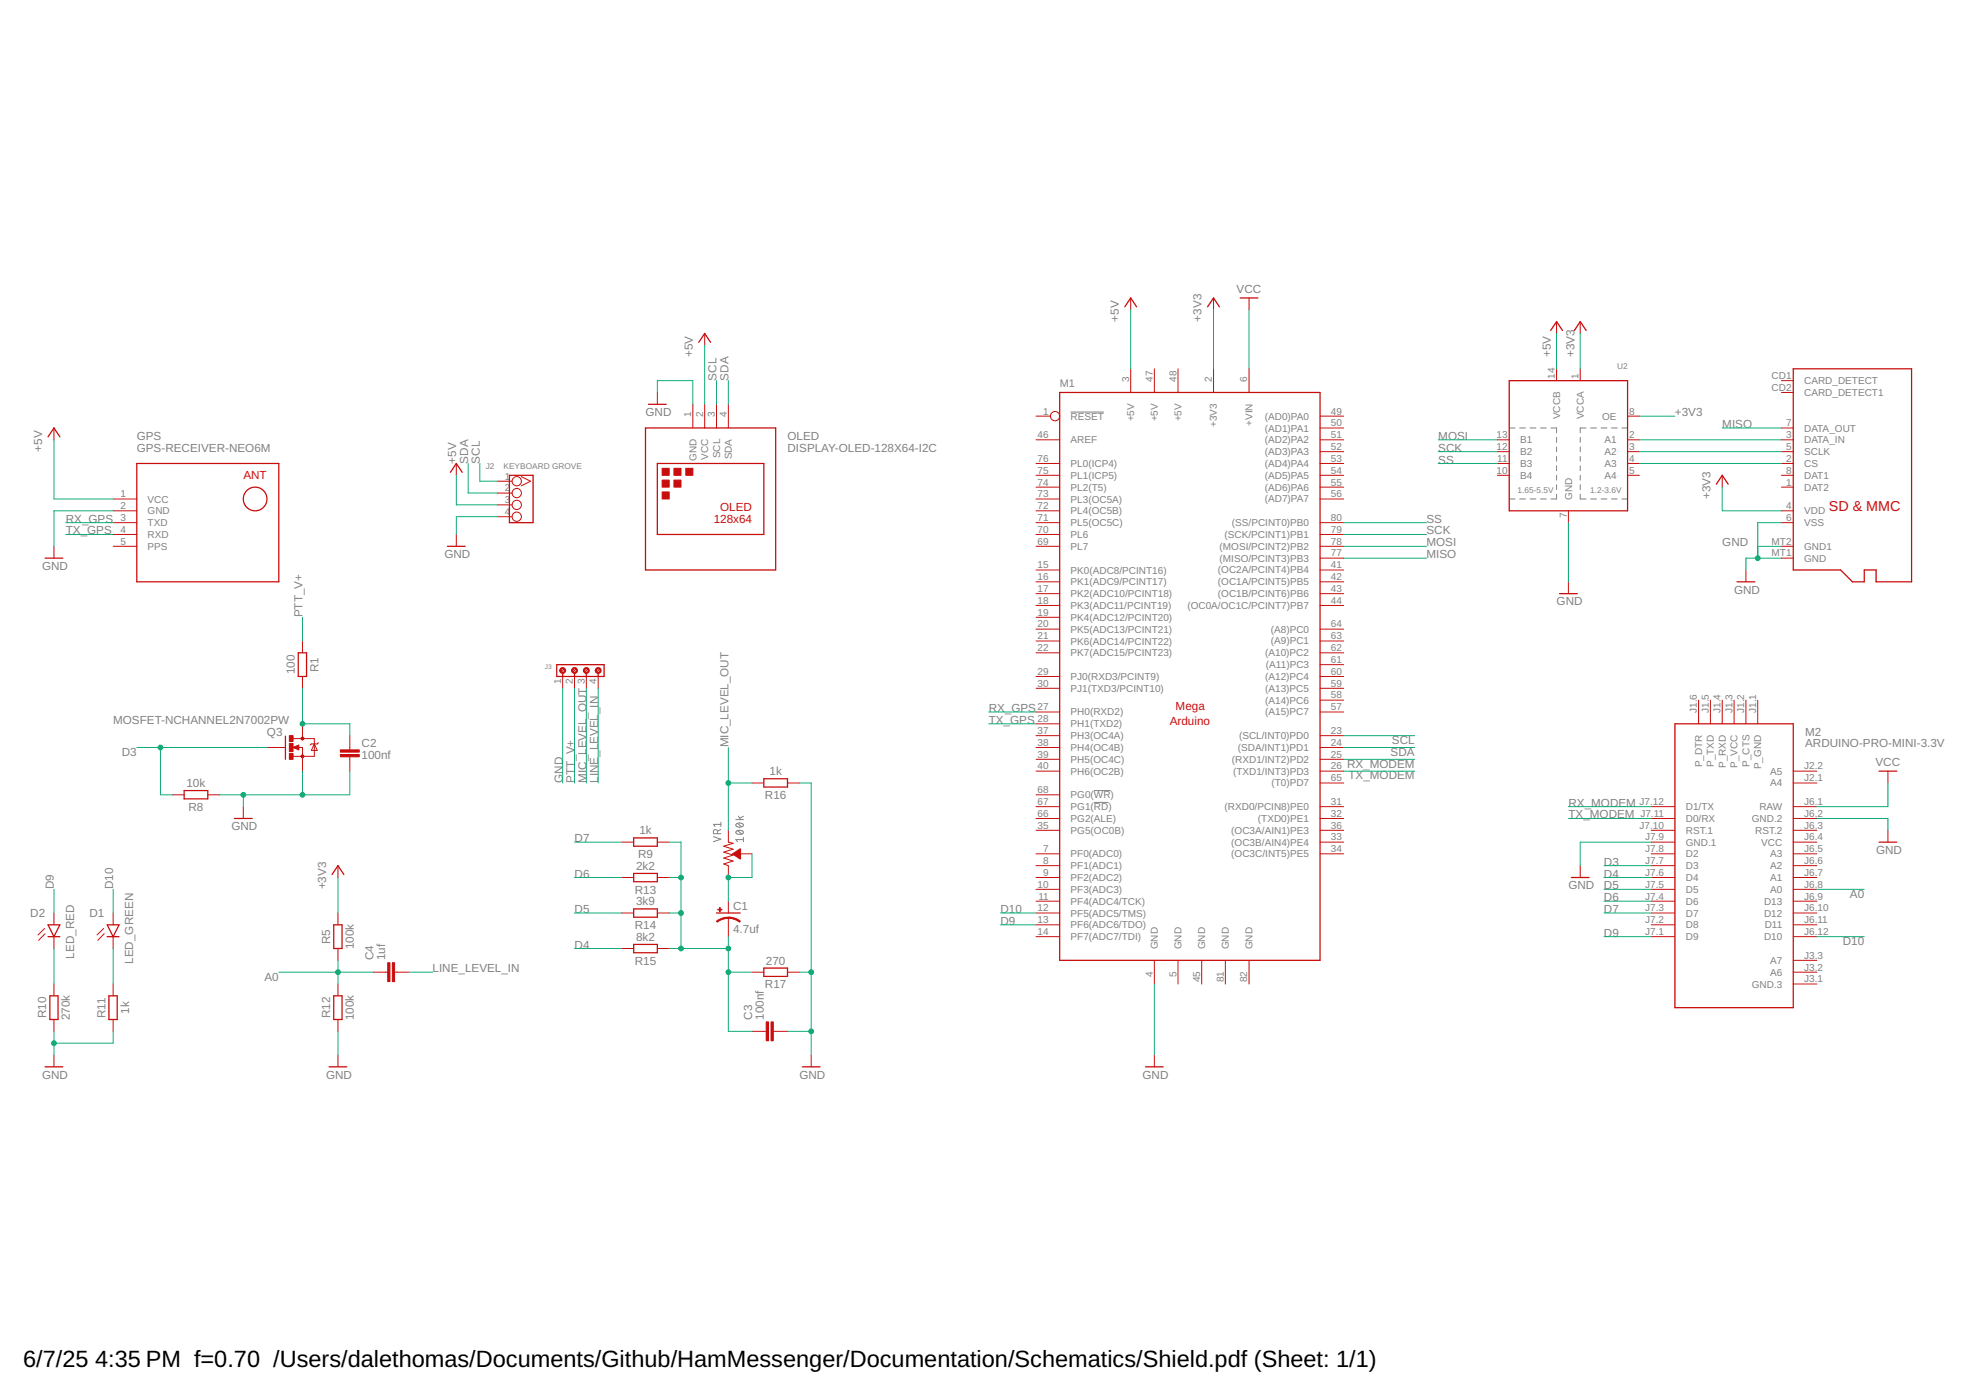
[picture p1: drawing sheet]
<svg xmlns="http://www.w3.org/2000/svg" width="297mm" height="210mm" viewBox="0 0 297 210" stroke-linecap="round" stroke-linejoin="round" font-family="sans-serif">
<g fill="none" stroke="#808080" stroke-width=".15">
<path d="M160.8 61.9h5.1M226.8 75h.8M226.8 64.3h.8M228.3 75h.9M228.3 64.3h.9M229.9 75h.9M229.9 64.3h.9M231.5 75h.8M231.5 64.3h.8M233 64.3h.9v.7M233.9 74.3v.7h-.9M233.9 65.7v.8"/>
<path d="M233.9 67.2v.7M233.9 68.6v.7M233.9 70v.7M233.9 71.4v.7M233.9 72.8v.8M237.4 74.3v.7h.9M237.4 65.7v.8M237.4 67.2v.7M237.4 68.6v.7M237.4 70v.7M237.4 71.4v.7M237.4 72.8v.8"/>
<path d="M238.3 64.3h-.9v.7M239 75h.9M239 64.3h.9M240.6 75h.8M240.6 64.3h.8M242.1 75h.9M242.1 64.3h.9M243.7 75h.8M243.7 64.3h.8M164.4 118.8h2.5M107.2 125.7l1.1 .4-1.1 .4M107.8 125.3v-.4a.31 .31 0 0 0-.3-.3 .31 .31 0 0 0-.3 .3v.4h1.1"/>
<path d="M108.3 124.6l-.5 .3M108.3 123.9h-1.1l.2 .3M108.3 123.5v.7M110.6 123.1h1.1M110.6 123.9a.73 .73 0 0 1 1.1 .1 .67 .67 0 0 1-1.1 0zM110.6 124.9a.74 .74 0 0 1 1.1 .2 .67 .67 0 0 1-1.1 0zM110.8 124.8l.6 .5M110.8 123.7l.6 .5M110.9 122.6l.4 .5M111.7 126.2h-1.1l.2 .3M111.7 125.8v.7M111.7 122.6l-.5 .3"/>
<path d="M164.4 120.6h2.1"/>
</g>
<g fill="none" stroke="#c90d0c" stroke-width=".19">
<path d="M105 51.4l.9-1.3 .9 1.3M159.2 59h39.1v85.3h-39.1zM169 46.1l.9-1.3 .9 1.3M181.4 46.1l.9-1.3 .9 1.3M186.3 44.8h2.7M226.8 57.2h17.7v19.6h-17.7zM233 49.7l.9-1.4 .9 1.4M236.5 49.7l.9-1.4 .9 1.4M269.4 55.4h17.8v32h-5.3v-1.8h-1.8v1.8h-1.8l-1.8-1.8h-7.1zM7.2 65.6l.9-1.3 .9 1.3M20.6 69.6h21.3v17.8h-21.3zM67.7 71l.9-1.4 .8 1.4"/>
<path d="M76.5 71.4h3.6v7.1h-3.6zM97 64.3h19.5v21.3h-19.5zM97.4 60.7h2.7M98.8 69.6h16v10.7h-16zM257.9 72.7l.9-1.3 .9 1.3M6.8 83.9h2.6M44.8 98.1h1.3v3.5h-1.3zM67.2 82.1h2.7M83.7 99.9h7.1v1.7h-7.1zM234.3 89.2h2.7M261 87.4h2.7M27.7 118.8h3.5v1.2h-3.5z"/>
<path d="M42.9 110.6v3.5M84.5 101.1v.5M86.3 101.1v.5M88.1 101.1v.5M89.9 101.1v.5M114.8 117h3.5v1.3h-3.5zM251.7 108.8h17.7v42.6h-17.7zM282.3 115.9h2.7M7.2 139h1.8l-.9 1.7zM16.1 139h1.8l-.9 1.7zM35.2 123h2.7M49.9 131.4l.9-1.3 .9 1.3"/>
<path d="M50.1 139h1.3v3.5h-1.3zM95.2 125.9h3.6v1.2h-3.6zM95.2 131.2h3.6v1.3h-3.6zM95.2 136.6h3.6v1.2h-3.6zM107.7 137.2h3.5M236.1 131.8h2.7M282.3 126.5h2.7M7.2 140.7h1.8M7.5 149.6h1.2v3.6h-1.2zM16.1 140.7h1.8M16.4 149.6h1.2v3.6h-1.2zM50.1 149.6h1.3v3.6h-1.3z"/>
<path d="M95.2 141.9h3.6v1.3h-3.6zM114.8 145.5h3.5v1.2h-3.5zM6.8 160.3h2.6M49.4 160.3h2.7M120.5 160.3h2.7M172.1 160.3h2.7"/>
<circle cx="38.3" cy="75" r="1.78"/>
</g>
<g fill="none" stroke="#c90d0c" stroke-width=".15">
<path d="M98.8 59v1.7M105.9 50.1v1.8M169.9 44.8v1.7M169.9 55.4v3.6M173.4 55.4v3.6M177 55.4v3.6M182.3 44.8v1.7M182.3 55.4v3.6M187.7 44.8v1.7M187.7 55.4v3.6M233.9 48.3v1.8M233.9 55.4v1.8"/>
<path d="M237.4 48.3v1.8M237.4 55.4v1.8M267.7 57.2h1.7M267.7 59h1.7M8.1 64.3v1.8M17 78.5h3.6M17 76.8h3.6M17 75h3.6M68.6 69.6v1.8M74.8 72.3h2.1M74.8 74.1h2.1M74.8 75.9h2.1"/>
<path d="M74.8 77.6h2.1M78.3 71.6l1.4 .7-1.4 .7M104.1 60.7v3.6M105.9 60.7v3.6M107.7 60.7v3.6M109.4 60.7v3.6M155.7 78.5h3.5M155.7 76.8h3.5M155.7 75h3.5M155.7 73.2h3.5M155.7 71.4h3.5M155.7 69.6h3.5"/>
<path d="M155.7 66.1h3.5M155.7 62.5h2.1M198.3 78.5h3.6M198.3 75h3.6M198.3 73.2h3.6M198.3 71.4h3.6M198.3 69.6h3.6M198.3 67.9h3.6M198.3 66.1h3.6M198.3 64.3h3.6M198.3 62.5h3.6M225 71.4h1.8"/>
<path d="M225 69.6h1.8M225 67.9h1.8M225 66.1h1.8M235.6 76.8v1.7M244.5 71.4h1.8M244.5 69.6h1.8M244.5 67.9h1.8M244.5 66.1h1.8M244.5 62.5h1.8M258.8 71.4v1.8M267.7 78.5h1.7M267.7 76.8h1.7"/>
<path d="M267.7 73.2h1.7M267.7 71.4h1.7M267.7 69.6h1.7M267.7 67.9h1.7M267.7 66.1h1.7M267.7 64.3h1.7M8.1 82.1v1.8M17 82.1h3.6M17 80.3h3.6M45.4 96.3v1.8M68.6 80.3v1.8M155.7 82.1h3.5"/>
<path d="M155.7 80.3h3.5M155.7 85.6h3.5M155.7 87.4h3.5M155.7 89.2h3.5M155.7 91h3.5M155.7 92.8h3.5M155.7 94.5h3.5M155.7 96.3h3.5M155.7 98.1h3.5M198.3 82.1h3.6M198.3 80.3h3.6M198.3 83.9h3.6"/>
<path d="M198.3 85.6h3.6M198.3 87.4h3.6M198.3 89.2h3.6M198.3 91h3.6M198.3 94.5h3.6M198.3 96.3h3.6M198.3 98.1h3.6M198.3 99.9h3.6M235.6 87.4v1.8M262.3 85.6v1.8M267.7 82.1h1.7M267.7 83.9h1.7"/>
<path d="M25.9 119.4h1.8M31.2 119.4h1.8M40.1 112.3h2.7M44 112.3l.9-.3v.7zM44 111h3.2v2.6h-3.2M44.8 112.3h.6v3.6M45.4 101.6v1.8M45.4 108.8v2.2M47.2 111.8l.5 1h-.9zM47.8 111.6l-.1 .2h-.9l-.2 .2M52.6 110.5v2.2M52.6 113.7v2.2"/>
<path d="M84.5 101.6v1.8M84.7 100.6l-.3 .3M86.3 101.6v1.8M86.5 100.6l-.4 .3M88.1 101.6v1.8M88.3 100.6l-.4 .3M89.9 101.6v1.8M90.1 100.6l-.4 .3M113 117.6h1.8M118.3 117.6h1.8M155.7 107h3.5M155.7 108.8h3.5"/>
<path d="M155.7 112.3h3.5M155.7 114.1h3.5M155.7 115.9h3.5M155.7 101.6h3.5M155.7 103.4h3.5M155.7 110.5h3.5M155.7 119.4h3.5M198.3 107h3.6M198.3 112.3h3.6M198.3 114.1h3.6M198.3 115.9h3.6M198.3 101.6h3.6"/>
<path d="M198.3 103.4h3.6M198.3 105.2h3.6M198.3 110.5h3.6M198.3 117.6h3.6M255.2 105.2v3.6M257 105.2v3.6M258.8 105.2v3.6M260.5 105.2v3.6M262.3 105.2v3.6M264.1 105.2v3.6M269.4 115.9h3.6M269.4 117.6h3.6"/>
<path d="M283.7 115.9v1.7M6.7 139.5l-1 1M8.1 137.2v1.8M15.6 139.5l-1 1M17 137.2v1.8M36.6 121.2v1.8M50.8 130.1v1.7M50.8 137.2v1.8M93.4 131.8h1.8M93.4 137.2h1.8M93.4 126.5h1.8M98.8 131.8h1.7"/>
<path d="M98.8 137.2h1.7M98.8 126.5h1.7M109.4 124.8v1.7l.8 .2-1.5 .4 1.5 .5-1.5 .4 1.5 .5-1.5 .4 1.5 .5-1.5 .4 .7 .3v1.7M109.4 135.4v1.8M109.4 137.9v2.8M111.2 128.3h1.8M155.7 128.3h3.5M155.7 135.4h3.5M155.7 133.6h3.5M155.7 131.8h3.5M155.7 130.1h3.5M155.7 137.2h3.5"/>
<path d="M155.7 139h3.5M155.7 121.2h3.5M155.7 123h3.5M155.7 124.8h3.5M198.3 128.3h3.6M198.3 121.2h3.6M198.3 123h3.6M198.3 124.8h3.6M198.3 126.5h3.6M237.4 130.1v1.7M248.1 128.3h3.6M248.1 135.4h3.6"/>
<path d="M248.1 133.6h3.6M248.1 131.8h3.6M248.1 130.1h3.6M248.1 137.2h3.6M248.1 139h3.6M248.1 121.2h3.6M248.1 123h3.6M248.1 124.8h3.6M248.1 126.5h3.6M269.4 128.3h3.6M269.4 135.4h3.6M269.4 133.6h3.6"/>
<path d="M269.4 131.8h3.6M269.4 130.1h3.6M269.4 137.2h3.6M269.4 139h3.6M269.4 121.2h3.6M269.4 123h3.6M269.4 124.8h3.6M269.4 126.5h3.6M283.7 124.8v1.7M6.8 140.3l-1 1M8.1 140.7v1.8M8.1 147.8v1.8"/>
<path d="M8.1 153.2v1.8M8.1 158.5v1.8M15.7 140.3l-1 1M17 140.7v1.8M17 147.8v1.8M17 153.2v1.8M50.8 142.5v1.8M50.8 147.8v1.8M50.8 153.2v1.8M50.8 158.5v1.8M56.1 146.1h2.1M59.3 146.1h2.1"/>
<path d="M93.4 142.5h1.8M98.8 142.5h1.7M113 146.1h1.8M113 155h2.1M116.2 155h2.1M118.3 146.1h1.8M121.9 158.5v1.8M155.7 140.7h3.5M173.4 144.3v3.5M173.4 158.5v1.8M177 144.3v3.5M180.6 144.3v3.5"/>
<path d="M184.1 144.3v3.5M187.7 144.3v3.5M248.1 140.7h3.6M269.4 140.7h3.6M269.4 146.1h3.6M269.4 144.3h3.6M269.4 147.8h3.6"/>
<circle cx="77.6" cy="77.6" r=".7"/>
<circle cx="77.6" cy="74.1" r=".7"/>
<circle cx="77.6" cy="72.3" r=".7"/>
<circle cx="77.6" cy="75.9" r=".7"/>
<circle cx="158.5" cy="62.5" r=".7"/>
</g>
<g fill="#c90d0c" stroke="#c90d0c" stroke-width=".15">
<path d="M99.5 70.4h1v1h-1z"/>
<path d="M101.3 70.4h1v1h-1z"/>
<path d="M99.5 72.1h1v1.1h-1z"/>
<path d="M103 70.4h1.1v1h-1.1z"/>
<path d="M99.5 73.9h1v1.1h-1z"/>
<path d="M101.3 72.1h1v1.1h-1z"/>
<path d="M58.9 144.7h.4v2.8h-.4z"/>
<path d="M58.3 144.7h.3v2.8h-.3z"/>
<path d="M43.5 113.2h.5v.9h-.5z"/>
<path d="M43.5 110.5h.5v.9h-.5z"/>
<path d="M43.5 111.7h.5v1.2h-.5z"/>
<path d="M115.8 153.5h.4v2.9h-.4z"/>
<path d="M115.1 153.5h.4v2.9h-.4z"/>
<path d="M107.8 136.6h.7v.1h-.7z"/>
<path d="M108.1 136.4h.1v.6h-.1z"/>
<path d="M51.1 113.4h2.9v.3h-2.9z"/>
<path d="M51.1 112.7h2.9v.3h-2.9z"/>
</g>
<g fill="#c90d0c" stroke="#c90d0c" stroke-width=".15">
<path d="M110.1 128.3l1.2-.7v1.4z" fill-rule="evenodd"/>
<path d="M45.3 113.5h.3l.1 .1-.1 .2-.2 .1-.1-.1z" fill-rule="evenodd"/>
<path d="M45.3 110.8h.3l.1 .2-.1 .1-.2 .1-.1-.1z" fill-rule="evenodd"/>
<path d="M109.4 137.8a2.86 2.86 0 0 1 1.8 .6l-.1 .2a2.85 2.85 0 0 0-1.7-.6z" fill-rule="evenodd"/>
<path d="M107.7 138.4a2.87 2.87 0 0 1 1.7-.6v.2a2.85 2.85 0 0 0-1.6 .6z" fill-rule="evenodd"/>
<path d="M84.3 100.4a.45 .45 0 0 1 .6 .1 .45 .45 0 0 1-.3 .7 .45 .45 0 0 1-.5-.4h.2a.27 .27 0 0 1 .4-.3 .27 .27 0 0 1 0 .4 .27 .27 0 0 1-.4 0v-.1h-.2z" fill-rule="evenodd"/>
<path d="M86 100.4a.45 .45 0 0 1 .7 .1 .45 .45 0 0 1-.3 .7 .45 .45 0 0 1-.5-.4h.2a.27 .27 0 0 1 .3-.3 .27 .27 0 0 1 .1 .4 .27 .27 0 0 1-.4 0v-.1h-.2z" fill-rule="evenodd"/>
<path d="M87.8 100.4a.45 .45 0 0 1 .7 .1 .45 .45 0 0 1-.3 .7 .45 .45 0 0 1-.5-.4h.1a.27 .27 0 0 1 .4-.3 .27 .27 0 0 1 .1 .4 .27 .27 0 0 1-.4 0l-.1-.1h-.1z" fill-rule="evenodd"/>
<path d="M89.6 100.4a.45 .45 0 0 1 .7 .1 .45 .45 0 0 1-.3 .7 .45 .45 0 0 1-.6-.4h.2a.27 .27 0 0 1 .4-.3 .27 .27 0 0 1 .1 .4 .27 .27 0 0 1-.5 0v-.1h-.2z" fill-rule="evenodd"/>
</g>
<path d="M44.8 112.1l-.6 .2 .6 .2v-.2h-.2" fill="none" stroke="#c90d0c" stroke-width=".23"/>
<g fill="none" stroke="#0dab76" stroke-width=".15">
<path d="M98.8 59v-1.8h5.3v3.5M105.9 51.9v8.8M107.7 57.2v3.5M109.4 57.2v3.5M169.9 46.5v8.9M182.3 46.5v8.9M187.7 46.5v8.9M233.9 50.1v5.3M237.4 50.1v5.3M8.1 66.1v8.9h8.9M9.9 78.5h7.1M17 76.8h-8.9v5.3"/>
<path d="M68.6 71.4v4.5h6.2M70.3 69.6v4.5h4.5M72.1 69.6v2.7h2.7M74.8 77.6h-6.2v2.7M201.9 78.5h12.4M216.1 66.1h8.9M216.1 67.9h8.9M216.1 69.6h8.9M235.6 78.5v8.9M246.3 62.5h5.4M246.3 66.1h21.4M246.3 67.9h21.4"/>
<path d="M246.3 69.6h21.4M258.8 73.2v3.6h8.9M258.8 64.3h8.9M267.7 78.5h-3.6v5.4M9.9 80.3h7.1M45.4 92.8v3.5M201.9 82.1h12.4M201.9 83.9h12.4M201.9 80.3h12.4M264.1 82.1h3.6M267.7 83.9h-5.4v1.7M20.6 112.3h19.5"/>
<path d="M24.1 112.3v7.1h1.8M36.6 119.4v1.8M45.4 103.4v5.4h7.2v1.7M45.4 115.9v3.5M52.6 115.9v3.5h-19.6M84.5 103.4v14.2M86.3 103.4v14.2M88.1 103.4v14.2M89.9 103.4v14.2M109.4 112.3v12.5M109.4 117.6h3.6M120.1 117.6h1.8v40.9"/>
<path d="M148.5 108.8h7.2M148.5 107h7.2M201.9 112.3h10.7M201.9 110.5h10.7M201.9 115.9h10.7M201.9 114.1h10.7M283.7 117.6v3.6h-10.7M8.1 133.6v3.6M17 133.6v3.6M50.8 131.8v5.4M86.3 137.2h7.1M86.3 126.5h7.1"/>
<path d="M86.3 131.8h7.1M100.5 137.2h1.8M100.5 126.5h1.8v16M100.5 131.8h1.8M113 128.3v3.5h-3.6v3.6M150.3 137.2h5.4M150.3 139h5.4M235.6 123h12.5M235.6 121.2h12.5M241 137.2h7.1M241 135.4h7.1M241 131.8h7.1"/>
<path d="M241 133.6h7.1M241 130.1h7.1M248.1 126.5h-10.7v3.6M273 133.6h7.1M273 123h10.7v1.8M8.1 142.5v5.3M8.1 155v3.5M17 142.5v5.3M17 155v1.7h-8.9M41.9 146.1h14.2M50.8 144.3v3.5M50.8 155v3.5"/>
<path d="M61.4 146.1h3.6M86.3 142.5h7.1M100.5 142.5h8.9M109.4 140.7v14.3h3.6M109.4 146.1h3.6M118.3 155h3.6M120.1 146.1h1.8M173.4 147.8v10.7M241 140.7h7.1M273 140.7h7.1"/>
</g>
<g fill="#0dab76" stroke="#0dab76" stroke-width=".15">
<circle cx="109.4" cy="131.8" r=".36"/>
<circle cx="109.4" cy="117.6" r=".36"/>
<circle cx="36.6" cy="119.4" r=".36"/>
<circle cx="45.4" cy="119.4" r=".36"/>
<circle cx="8.1" cy="156.7" r=".36"/>
<circle cx="121.9" cy="146.1" r=".36"/>
<circle cx="121.9" cy="155" r=".36"/>
<circle cx="264.1" cy="83.9" r=".36"/>
<circle cx="24.1" cy="112.3" r=".36"/>
<circle cx="50.8" cy="146.1" r=".36"/>
<circle cx="102.3" cy="142.5" r=".36"/>
<circle cx="102.3" cy="137.2" r=".36"/>
<circle cx="102.3" cy="131.8" r=".36"/>
<circle cx="109.4" cy="146.1" r=".36"/>
<circle cx="109.4" cy="142.5" r=".36"/>
<circle cx="45.4" cy="108.8" r=".36"/>
</g>
<g font-size="3.5">
<text x="3.5" y="205.4">6/7/25</text>
<text x="14.3" y="205.4">4:35 PM f=0.70 /Users/dalethomas/Documents/Github/HamMessenger/Documentation/Schematics/Shield.pdf (Sheet: 1/1)</text>
</g>
<text font-size="2.2" fill="#c90d0c" x="274.8" y="76.8">SD &amp; MMC</text>
<g font-size="1.8" fill="#808080">
<text x="185.8" y="44.1">VCC</text>
<text x="104.1" y="53.6" transform="rotate(-90 104.1 53.6)">+5V</text>
<text x="168.1" y="48.3" transform="rotate(-90 168.1 48.3)">+5V</text>
<text x="180.5" y="48.3" transform="rotate(-90 180.5 48.3)">+3V3</text>
<text x="233" y="53.6" transform="rotate(-90 233 53.6)">+5V</text>
<text x="236.5" y="53.6" transform="rotate(-90 236.5 53.6)">+3V3</text>
<text x="107.7" y="57.2" transform="rotate(-90 107.7 57.2)">SCL</text>
<text x="109.4" y="57.2" transform="rotate(-90 109.4 57.2)">SDA</text>
<text x="97" y="62.5">GND</text>
<text x="251.7" y="62.5">+3V3</text>
<text x="258.8" y="64.3">MISO</text>
<text x="6.3" y="67.9" transform="rotate(-90 6.3 67.9)">+5V</text>
<text x="20.5" y="67.9">GPS-RECEIVER-NEO6M</text>
<text x="20.5" y="66.1">GPS</text>
<text x="68.5" y="69.6" transform="rotate(-90 68.5 69.6)">+5V</text>
<text x="70.3" y="69.6" transform="rotate(-90 70.3 69.6)">SDA</text>
<text x="72.1" y="69.6" transform="rotate(-90 72.1 69.6)">SCL</text>
<text x="118.3" y="67.9">DISPLAY-OLED-128X64-I2C</text>
<text x="118.3" y="66.1">OLED</text>
<text x="216.1" y="67.9">SCK</text>
<text x="216.1" y="66.1">MOSI</text>
<text x="216.1" y="69.6">SS</text>
<text x="257" y="75" transform="rotate(-90 257 75)">+3V3</text>
<text x="9.9" y="80.3">TX_GPS</text>
<text x="9.9" y="78.5">RX_GPS</text>
<text x="66.8" y="83.9">GND</text>
<text x="214.3" y="80.3">SCK</text>
<text x="214.3" y="82.1">MOSI</text>
<text x="214.3" y="83.9">MISO</text>
<text x="214.3" y="78.5">SS</text>
<text x="258.8" y="82.1">GND</text>
<text x="6.3" y="85.6">GND</text>
<text x="260.5" y="89.2">GND</text>
<text x="45.4" y="92.8" transform="rotate(-90 45.4 92.8)">PTT_V+</text>
<text x="233.9" y="91">GND</text>
<text x="44.3" y="101.3" transform="rotate(-90 44.3 101.3)">100</text>
<text x="47.9" y="101" transform="rotate(-90 47.9 101)">R1</text>
<text x="148.5" y="107">RX_GPS</text>
<text x="17" y="108.7">MOSFET-NCHANNEL2N7002PW</text>
<text x="18.3" y="113.6">D3</text>
<text x="40.1" y="110.5">Q3</text>
<text x="54.3" y="112.3">C2</text>
<text x="109.4" y="112.3" transform="rotate(-90 109.4 112.3)">MIC_LEVEL_OUT</text>
<text x="148.5" y="108.7">TX_GPS</text>
<text x="208.9" y="113.6">SDA</text>
<text x="209.1" y="111.8">SCL</text>
<text x="271.2" y="112.3">ARDUINO-PRO-MINI-3.3V</text>
<text x="271.2" y="110.5">M2</text>
<text x="28" y="118.3">10k</text>
<text x="54.3" y="114.1">100nf</text>
<text x="84.5" y="117.6" transform="rotate(-90 84.5 117.6)">GND</text>
<text x="86.3" y="117.6" transform="rotate(-90 86.3 117.6)">PTT_V+</text>
<text x="88.1" y="117.6" transform="rotate(-90 88.1 117.6)">MIC_LEVEL_OUT</text>
<text x="89.9" y="117.6" transform="rotate(-90 89.9 117.6)">LINE_LEVEL_IN</text>
<text x="115.6" y="116.5">1k</text>
<text x="202.4" y="115.3">RX_MODEM</text>
<text x="202.6" y="117.1">TX_MODEM</text>
<text x="281.8" y="115.2">VCC</text>
<text x="28.3" y="121.8">R8</text>
<text x="34.8" y="124.7">GND</text>
<text x="96.1" y="125.4">1k</text>
<text x="114.9" y="120">R16</text>
<text x="235.7" y="123">TX_MODEM</text>
<text x="235.7" y="121.2">RX_MODEM</text>
<text x="86.3" y="126.5">D7</text>
<text x="86.3" y="131.9">D6</text>
<text x="95.6" y="130.7">2k2</text>
<text x="95.9" y="128.9">R9</text>
<text x="241" y="131.9">D4</text>
<text x="241" y="130.1">D3</text>
<text x="281.9" y="128.3">GND</text>
<text x="4.6" y="137.7">D2</text>
<text x="8.1" y="133.6" transform="rotate(-90 8.1 133.6)">D9</text>
<text x="13.4" y="137.7">D1</text>
<text x="17" y="133.6" transform="rotate(-90 17 133.6)">D10</text>
<text x="49" y="133.6" transform="rotate(-90 49 133.6)">+3V3</text>
<text x="86.3" y="137.2">D5</text>
<text x="95.4" y="134.3">R13</text>
<text x="95.6" y="136">3k9</text>
<text x="110.1" y="136.7">C1</text>
<text x="150.3" y="137.2">D10</text>
<text x="235.7" y="133.6">GND</text>
<text x="241" y="137.2">D7</text>
<text x="241" y="135.4">D6</text>
<text x="241" y="133.6">D5</text>
<text x="277.9" y="134.9">A0</text>
<text x="49.6" y="141.9" transform="rotate(-90 49.6 141.9)">R5</text>
<text x="53.2" y="142.6" transform="rotate(-90 53.2 142.6)">100k</text>
<text x="86.3" y="142.5">D4</text>
<text x="95.4" y="139.6">R14</text>
<text x="95.6" y="141.4">8k2</text>
<text x="110.1" y="140.1">4.7uf</text>
<text x="150.3" y="139">D9</text>
<text x="241" y="140.7">D9</text>
<text x="276.9" y="142">D10</text>
<text x="11.1" y="144.1" transform="rotate(-90 11.1 144.1)">LED_RED</text>
<text x="20" y="144.8" transform="rotate(-90 20 144.8)">LED_GREEN</text>
<text x="39.7" y="147.3">A0</text>
<text x="56.1" y="144.3" transform="rotate(-90 56.1 144.3)">C4</text>
<text x="57.9" y="144.3" transform="rotate(-90 57.9 144.3)">1uf</text>
<text x="65" y="146.1">LINE_LEVEL_IN</text>
<text x="95.4" y="144.9">R15</text>
<text x="114.9" y="148.5">R17</text>
<text x="115.1" y="144.9">270</text>
<text x="6.9" y="153" transform="rotate(-90 6.9 153)">R10</text>
<text x="10.5" y="153.3" transform="rotate(-90 10.5 153.3)">270k</text>
<text x="15.8" y="153" transform="rotate(-90 15.8 153)">R11</text>
<text x="19.4" y="152.3" transform="rotate(-90 19.4 152.3)">1k</text>
<text x="49.6" y="153" transform="rotate(-90 49.6 153)">R12</text>
<text x="53.2" y="153.3" transform="rotate(-90 53.2 153.3)">100k</text>
<text x="113" y="153.2" transform="rotate(-90 113 153.2)">C3</text>
<text x="114.8" y="153.2" transform="rotate(-90 114.8 153.2)">100nf</text>
<text x="6.3" y="162.1">GND</text>
<text x="49" y="162.1">GND</text>
<text x="120.1" y="162.1">GND</text>
<text x="171.7" y="162.1">GND</text>
</g>
<g font-size="1.8" fill="#c90d0c">
<text x="36.6" y="72">ANT</text>
<text x="108.2" y="76.8">OLED</text>
<text x="107.2" y="78.5">128x64</text>
<text x="176.6" y="106.6">Mega</text>
<text x="175.7" y="108.9">Arduino</text>
</g>
<text font-size="1.7" fill="#808080" x="159.2" y="58.1">M1</text>
<g font-size="1.5" fill="#808080">
<text x="169.6" y="57.3" transform="rotate(-90 169.6 57.3)">3</text>
<text x="173.2" y="57.3" transform="rotate(-90 173.2 57.3)">47</text>
<text x="176.7" y="57.3" transform="rotate(-90 176.7 57.3)">48</text>
<text x="182.1" y="57.3" transform="rotate(-90 182.1 57.3)">2</text>
<text x="187.4" y="57.3" transform="rotate(-90 187.4 57.3)">6</text>
<text x="233.6" y="57" transform="rotate(-90 233.6 57)">14</text>
<text x="237.2" y="57" transform="rotate(-90 237.2 57)">1</text>
<text x="266.2" y="57">CD1</text>
<text x="266.2" y="58.7">CD2</text>
<text x="271.1" y="57.7">CARD_DETECT</text>
<text x="271.1" y="59.5">CARD_DETECT1</text>
<text x="103.9" y="62.7" transform="rotate(-90 103.9 62.7)">1</text>
<text x="105.6" y="62.7" transform="rotate(-90 105.6 62.7)">2</text>
<text x="107.4" y="62.7" transform="rotate(-90 107.4 62.7)">3</text>
<text x="109.2" y="62.7" transform="rotate(-90 109.2 62.7)">4</text>
<text x="155.9" y="65.8">46</text>
<text x="156.8" y="62.3">1</text>
<text x="160.8" y="63.1">RESET</text>
<text x="170.4" y="63.3" transform="rotate(-90 170.4 63.3)">+5V</text>
<text x="174" y="63.3" transform="rotate(-90 174 63.3)">+5V</text>
<text x="177.5" y="63.3" transform="rotate(-90 177.5 63.3)">+5V</text>
<text x="182.8" y="64.2" transform="rotate(-90 182.8 64.2)">+3V3</text>
<text x="188.2" y="64" transform="rotate(-90 188.2 64)">+VIN</text>
<text x="190" y="64.8">(AD1)PA1</text>
<text x="190" y="63.1">(AD0)PA0</text>
<text x="200" y="65.8">51</text>
<text x="200" y="64.1">50</text>
<text x="200" y="62.3">49</text>
<text x="224.8" y="65.8">13</text>
<text x="234.4" y="63" transform="rotate(-90 234.4 63)">VCCB</text>
<text x="238" y="63" transform="rotate(-90 238 63)">VCCA</text>
<text x="240.7" y="63.1">OE</text>
<text x="244.8" y="65.8">2</text>
<text x="244.8" y="62.3">8</text>
<text x="268.4" y="65.8">3</text>
<text x="268.4" y="64.1">7</text>
<text x="271.1" y="64.8">DATA_OUT</text>
<text x="104.6" y="69.3" transform="rotate(-90 104.6 69.3)">GND</text>
<text x="106.4" y="69.1" transform="rotate(-90 106.4 69.1)">VCC</text>
<text x="108.2" y="68.9" transform="rotate(-90 108.2 68.9)">SCL</text>
<text x="110" y="69" transform="rotate(-90 110 69)">SDA</text>
<text x="155.9" y="69.4">76</text>
<text x="155.9" y="71.2">75</text>
<text x="160.8" y="66.6">AREF</text>
<text x="160.8" y="70.2">PL0(ICP4)</text>
<text x="160.8" y="72">PL1(ICP5)</text>
<text x="190" y="71.9">(AD5)PA5</text>
<text x="190" y="70.2">(AD4)PA4</text>
<text x="190" y="68.4">(AD3)PA3</text>
<text x="190" y="66.6">(AD2)PA2</text>
<text x="200" y="71.2">54</text>
<text x="200" y="69.4">53</text>
<text x="200" y="67.6">52</text>
<text x="224.8" y="67.6">12</text>
<text x="224.8" y="71.2">10</text>
<text x="225" y="69.4">11</text>
<text x="228.4" y="66.6">B1</text>
<text x="228.4" y="68.4">B2</text>
<text x="228.4" y="70.2">B3</text>
<text x="228.4" y="72">B4</text>
<text x="241.1" y="66.6">A1</text>
<text x="241.1" y="68.4">A2</text>
<text x="241.1" y="70.2">A3</text>
<text x="241.1" y="71.9">A4</text>
<text x="244.8" y="67.6">3</text>
<text x="244.8" y="69.4">4</text>
<text x="244.8" y="71.2">5</text>
<text x="268.4" y="69.4">2</text>
<text x="268.4" y="67.6">5</text>
<text x="268.4" y="71.2">8</text>
<text x="271.1" y="70.2">CS</text>
<text x="271.1" y="66.6">DATA_IN</text>
<text x="271.1" y="68.4">SCLK</text>
<text x="271.1" y="72">DAT1</text>
<text x="18.1" y="76.5">2</text>
<text x="18.1" y="74.7">1</text>
<text x="22.2" y="77.3">GND</text>
<text x="22.2" y="75.5">VCC</text>
<text x="75.9" y="72.1">1</text>
<text x="75.9" y="73.8">2</text>
<text x="75.9" y="75.6">3</text>
<text x="75.9" y="77.4">4</text>
<text x="155.9" y="73">74</text>
<text x="155.9" y="74.7">73</text>
<text x="155.9" y="76.5">72</text>
<text x="160.8" y="73.7">PL2(T5)</text>
<text x="160.8" y="75.5">PL3(OC5A)</text>
<text x="160.8" y="77.3">PL4(OC5B)</text>
<text x="190" y="75.5">(AD7)PA7</text>
<text x="190" y="73.7">(AD6)PA6</text>
<text x="200" y="74.7">56</text>
<text x="200" y="73">55</text>
<text x="235.4" y="77.8" transform="rotate(-90 235.4 77.8)">7</text>
<text x="236.2" y="75.1" transform="rotate(-90 236.2 75.1)">GND</text>
<text x="268.4" y="76.5">4</text>
<text x="268.4" y="73">1</text>
<text x="271.1" y="77.3">VDD</text>
<text x="271.1" y="73.7">DAT2</text>
<text x="18.1" y="81.8">5</text>
<text x="18.1" y="80.1">4</text>
<text x="18.1" y="78.3">3</text>
<text x="22.2" y="82.6">PPS</text>
<text x="22.2" y="80.8">RXD</text>
<text x="22.2" y="79.1">TXD</text>
<text x="155.9" y="78.3">71</text>
<text x="155.9" y="80.1">70</text>
<text x="155.9" y="81.8">69</text>
<text x="160.8" y="79.1">PL5(OC5C)</text>
<text x="160.8" y="80.8">PL6</text>
<text x="160.8" y="82.6">PL7</text>
<text x="183.2" y="82.6">(MOSI/PCINT2)PB2</text>
<text x="184" y="80.8">(SCK/PCINT1)PB1</text>
<text x="185.1" y="79.1">(SS/PCINT0)PB0</text>
<text x="200" y="83.6">77</text>
<text x="200" y="80.1">79</text>
<text x="200" y="78.3">80</text>
<text x="200" y="81.8">78</text>
<text x="266.2" y="83.6">MT1</text>
<text x="266.2" y="81.8">MT2</text>
<text x="268.4" y="78.3">6</text>
<text x="271.1" y="79.1">VSS</text>
<text x="271.1" y="82.6">GND1</text>
<text x="155.9" y="85.4">15</text>
<text x="155.9" y="87.2">16</text>
<text x="155.9" y="88.9">17</text>
<text x="160.8" y="86.2">PK0(ADC8/PCINT16)</text>
<text x="160.8" y="88">PK1(ADC9/PCINT17)</text>
<text x="160.8" y="89.7">PK2(ADC10/PCINT18)</text>
<text x="183" y="86.2">(OC2A/PCINT4)PB4</text>
<text x="183" y="87.9">(OC1A/PCINT5)PB5</text>
<text x="183" y="89.7">(OC1B/PCINT6)PB6</text>
<text x="183.2" y="84.4">(MISO/PCINT3)PB3</text>
<text x="200" y="85.4">41</text>
<text x="200" y="87.2">42</text>
<text x="200" y="88.9">43</text>
<text x="271.1" y="84.4">GND</text>
<text x="155.9" y="90.7">18</text>
<text x="155.9" y="92.5">19</text>
<text x="155.9" y="94.3">20</text>
<text x="160.8" y="91.5">PK3(ADC11/PCINT19)</text>
<text x="160.8" y="93.3">PK4(ADC12/PCINT20)</text>
<text x="160.8" y="95.1">PK5(ADC13/PCINT21)</text>
<text x="178.4" y="91.5">(OC0A/OC1C/PCINT7)PB7</text>
<text x="190.9" y="95.1">(A8)PC0</text>
<text x="200" y="90.7">44</text>
<text x="200" y="94.3">64</text>
<text x="155.9" y="101.4">29</text>
<text x="155.9" y="96.1">21</text>
<text x="155.9" y="97.8">22</text>
<text x="160.8" y="96.8">PK6(ADC14/PCINT22)</text>
<text x="160.8" y="98.6">PK7(ADC15/PCINT23)</text>
<text x="190.1" y="98.6">(A10)PC2</text>
<text x="190.2" y="100.4">(A11)PC3</text>
<text x="190.9" y="96.8">(A9)PC1</text>
<text x="200" y="96.1">63</text>
<text x="200" y="97.8">62</text>
<text x="200" y="99.6">61</text>
<text x="200" y="101.4">60</text>
<text x="84.3" y="102.7" transform="rotate(-90 84.3 102.7)">1</text>
<text x="86.1" y="102.7" transform="rotate(-90 86.1 102.7)">2</text>
<text x="87.9" y="102.7" transform="rotate(-90 87.9 102.7)">3</text>
<text x="89.6" y="102.7" transform="rotate(-90 89.6 102.7)">4</text>
<text x="155.9" y="106.7">27</text>
<text x="155.9" y="103.2">30</text>
<text x="160.8" y="107.5">PH0(RXD2)</text>
<text x="160.8" y="102.2">PJ0(RXD3/PCINT9)</text>
<text x="160.8" y="103.9">PJ1(TXD3/PCINT10)</text>
<text x="190.1" y="102.2">(A12)PC4</text>
<text x="190.1" y="103.9">(A13)PC5</text>
<text x="190.1" y="105.7">(A14)PC6</text>
<text x="190.1" y="107.5">(A15)PC7</text>
<text x="200" y="103.2">59</text>
<text x="200" y="104.9">58</text>
<text x="200" y="106.7">57</text>
<text x="255" y="107.1" transform="rotate(-90 255 107.1)">J1.6</text>
<text x="256.7" y="107.1" transform="rotate(-90 256.7 107.1)">J1.5</text>
<text x="258.5" y="107.1" transform="rotate(-90 258.5 107.1)">J1.4</text>
<text x="260.3" y="107.1" transform="rotate(-90 260.3 107.1)">J1.3</text>
<text x="262.1" y="107.1" transform="rotate(-90 262.1 107.1)">J1.2</text>
<text x="263.9" y="107.1" transform="rotate(-90 263.9 107.1)">J1.1</text>
<text x="155.9" y="108.5">28</text>
<text x="155.9" y="112.1">38</text>
<text x="155.9" y="113.8">39</text>
<text x="155.9" y="110.3">37</text>
<text x="160.8" y="109.3">PH1(TXD2)</text>
<text x="160.8" y="112.8">PH4(OC4B)</text>
<text x="160.8" y="111.1">PH3(OC4A)</text>
<text x="186" y="112.8">(SDA/INT1)PD1</text>
<text x="186.2" y="111.1">(SCL/INT0)PD0</text>
<text x="200" y="110.3">23</text>
<text x="200" y="112.1">24</text>
<text x="200" y="113.8">25</text>
<text x="155.9" y="115.6">40</text>
<text x="155.9" y="119.2">68</text>
<text x="160.8" y="114.6">PH5(OC4C)</text>
<text x="160.8" y="116.4">PH6(OC2B)</text>
<text x="160.8" y="119.9">PG0(WR)</text>
<text x="185.1" y="114.6">(RXD1/INT2)PD2</text>
<text x="185.3" y="116.4">(TXD1/INT3)PD3</text>
<text x="191" y="118.2">(T0)PD7</text>
<text x="200" y="115.6">26</text>
<text x="200" y="117.4">65</text>
<text x="255.7" y="115.3" transform="rotate(-90 255.7 115.3)">P_DTR</text>
<text x="257.5" y="115.2" transform="rotate(-90 257.5 115.2)">P_TXD</text>
<text x="259.3" y="115.4" transform="rotate(-90 259.3 115.4)">P_RXD</text>
<text x="261.1" y="115.4" transform="rotate(-90 261.1 115.4)">P_VCC</text>
<text x="262.8" y="115.2" transform="rotate(-90 262.8 115.2)">P_CTS</text>
<text x="264.6" y="115.6" transform="rotate(-90 264.6 115.6)">P_GND</text>
<text x="266" y="118.2">A4</text>
<text x="266" y="116.4">A5</text>
<text x="271.1" y="117.4">J2.1</text>
<text x="271.1" y="115.6">J2.2</text>
<text x="155.9" y="120.9">67</text>
<text x="155.9" y="122.7">66</text>
<text x="155.9" y="124.5">35</text>
<text x="160.8" y="121.7">PG1(RD)</text>
<text x="160.8" y="123.5">PG2(ALE)</text>
<text x="160.8" y="125.3">PG5(OC0B)</text>
<text x="184" y="121.7">(RXD0/PCIN8)PE0</text>
<text x="185" y="125.3">(OC3A/AIN1)PE3</text>
<text x="189" y="123.5">(TXD0)PE1</text>
<text x="200" y="120.9">31</text>
<text x="200" y="122.7">32</text>
<text x="200" y="124.5">36</text>
<text x="246.3" y="120.9">J7.12</text>
<text x="246.3" y="124.5">J7.10</text>
<text x="246.5" y="122.7">J7.11</text>
<text x="253.3" y="121.7">D1/TX</text>
<text x="253.3" y="123.5">D0/RX</text>
<text x="253.3" y="125.3">RST.1</text>
<text x="263.2" y="123.5">GND.2</text>
<text x="263.7" y="125.3">RST.2</text>
<text x="264.3" y="121.7">RAW</text>
<text x="271.1" y="120.9">J6.1</text>
<text x="271.1" y="122.7">J6.2</text>
<text x="271.1" y="124.5">J6.3</text>
<text x="156.8" y="128.1">7</text>
<text x="156.8" y="131.6">9</text>
<text x="156.8" y="129.8">8</text>
<text x="160.8" y="128.8">PF0(ADC0)</text>
<text x="160.8" y="130.6">PF1(ADC1)</text>
<text x="185" y="127">(OC3B/AIN4)PE4</text>
<text x="185" y="128.8">(OC3C/INT5)PE5</text>
<text x="200" y="126.3">33</text>
<text x="200" y="128.1">34</text>
<text x="247.2" y="126.3">J7.9</text>
<text x="247.2" y="128.1">J7.8</text>
<text x="247.2" y="129.8">J7.7</text>
<text x="247.2" y="131.6">J7.6</text>
<text x="253.3" y="127.1">GND.1</text>
<text x="253.3" y="128.8">D2</text>
<text x="253.3" y="130.6">D3</text>
<text x="264.6" y="127">VCC</text>
<text x="266" y="128.8">A3</text>
<text x="266" y="130.6">A2</text>
<text x="271.1" y="126.3">J6.4</text>
<text x="271.1" y="128.1">J6.5</text>
<text x="271.1" y="129.8">J6.6</text>
<text x="271.1" y="131.6">J6.7</text>
<text x="155.9" y="133.4">10</text>
<text x="155.9" y="136.9">12</text>
<text x="156" y="135.2">11</text>
<text x="160.8" y="135.9">PF4(ADC4/TCK)</text>
<text x="160.8" y="134.2">PF3(ADC3)</text>
<text x="160.8" y="132.4">PF2(ADC2)</text>
<text x="160.8" y="137.7">PF5(ADC5/TMS)</text>
<text x="247.2" y="133.4">J7.5</text>
<text x="247.2" y="135.2">J7.4</text>
<text x="247.2" y="136.9">J7.3</text>
<text x="253.3" y="132.4">D4</text>
<text x="253.3" y="134.2">D5</text>
<text x="253.3" y="135.9">D6</text>
<text x="253.3" y="137.7">D7</text>
<text x="265" y="135.9">D13</text>
<text x="265" y="137.7">D12</text>
<text x="266" y="132.4">A1</text>
<text x="266" y="134.2">A0</text>
<text x="271.1" y="133.4">J6.8</text>
<text x="271.1" y="135.2">J6.9</text>
<text x="271.1" y="136.9">J6.10</text>
<text x="155.9" y="138.7">13</text>
<text x="155.9" y="140.5">14</text>
<text x="160.8" y="139.5">PF6(ADC6/TDO)</text>
<text x="160.8" y="141.3">PF7(ADC7/TDI)</text>
<text x="174" y="142.7" transform="rotate(-90 174 142.7)">GND</text>
<text x="177.5" y="142.7" transform="rotate(-90 177.5 142.7)">GND</text>
<text x="181.1" y="142.7" transform="rotate(-90 181.1 142.7)">GND</text>
<text x="184.6" y="142.7" transform="rotate(-90 184.6 142.7)">GND</text>
<text x="188.2" y="142.7" transform="rotate(-90 188.2 142.7)">GND</text>
<text x="247.2" y="138.7">J7.2</text>
<text x="247.2" y="140.5">J7.1</text>
<text x="253.3" y="139.5">D8</text>
<text x="253.3" y="141.3">D9</text>
<text x="265" y="141.3">D10</text>
<text x="265.2" y="139.5">D11</text>
<text x="271.1" y="138.7">J6.11</text>
<text x="271.1" y="140.5">J6.12</text>
<text x="173.2" y="146.8" transform="rotate(-90 173.2 146.8)">4</text>
<text x="176.7" y="146.8" transform="rotate(-90 176.7 146.8)">5</text>
<text x="180.3" y="147.6" transform="rotate(-90 180.3 147.6)">45</text>
<text x="183.9" y="147.6" transform="rotate(-90 183.9 147.6)">81</text>
<text x="187.4" y="147.6" transform="rotate(-90 187.4 147.6)">82</text>
<text x="263.2" y="148.4">GND.3</text>
<text x="266" y="144.8">A7</text>
<text x="266" y="146.6">A6</text>
<text x="271.1" y="144.1">J3.3</text>
<text x="271.1" y="145.8">J3.2</text>
<text x="271.1" y="147.6">J3.1</text>
</g>
<g font-size="1.2" fill="#808080">
<text x="243" y="55.4">U2</text>
<text x="73" y="70.5">J2</text>
<text x="75.7" y="70.5">KEYBOARD GROVE</text>
<text x="228" y="74.1">1.65-5.5V</text>
<text x="238.9" y="74.1">1.2-3.6V</text>
</g>
<text font-size="1" fill="#808080" x="81.9" y="100.5">J3</text>
</svg>
